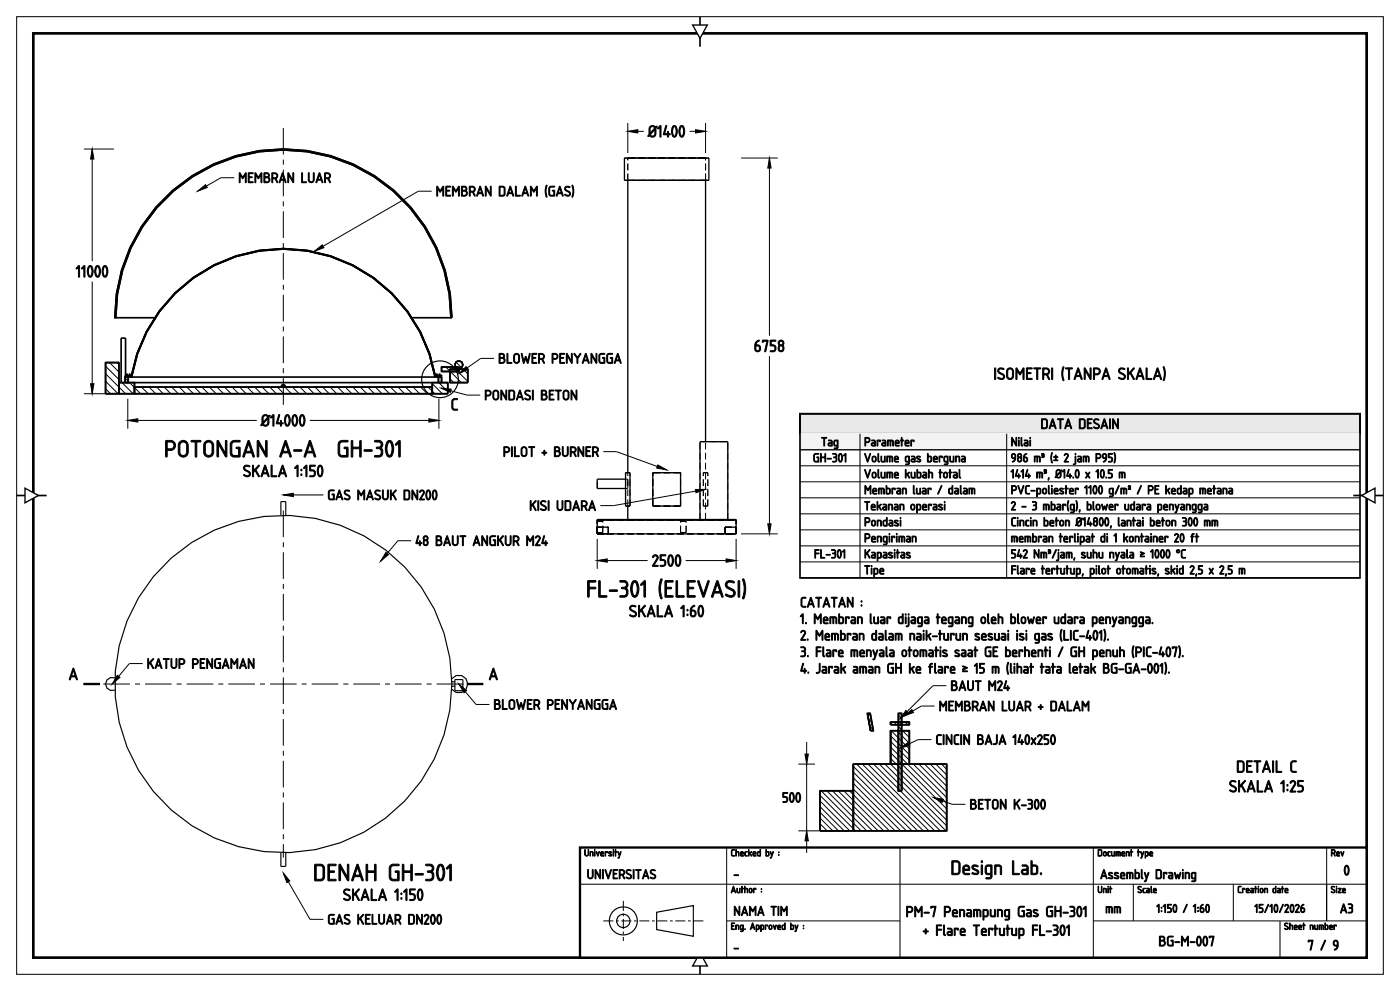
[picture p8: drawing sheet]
<svg xmlns="http://www.w3.org/2000/svg" width="420mm" height="297mm" viewBox="0 0 420 297" stroke-linecap="round" stroke-linejoin="round" font-family="sans-serif">
<path d="M5 5h410v287h-410z" fill="none" stroke="#000" stroke-width=".3"/>
<path d="M10 10h400v277h-400z" fill="none" stroke="#000" stroke-width=".8" stroke-linecap="butt"/>
<path d="M210 5v9" fill="none" stroke="#000" stroke-width=".5"/>
<path d="M207.8 7.5h4.4l-2.2 4z" fill="#fff" stroke="#000" stroke-width=".4"/>
<path d="M210 283v9" fill="none" stroke="#000" stroke-width=".5"/>
<path d="M210 285.5l2.2 4h-4.4z" fill="#fff" stroke="#000" stroke-width=".4"/>
<path d="M5 148.5h9" fill="none" stroke="#000" stroke-width=".5"/>
<path d="M7.5 146.3l4 2.2-4 2.2z" fill="#fff" stroke="#000" stroke-width=".4"/>
<path d="M406 148.5h9" fill="none" stroke="#000" stroke-width=".5"/>
<path d="M408.5 148.5l4-2.2v4.4z" fill="#fff" stroke="#000" stroke-width=".4"/>
<path d="M174 254h236v33h-236z" fill-rule="evenodd" fill="#fff"/>
<path d="M174 254h236v33h-236z" fill="none" stroke="#000" stroke-width=".7" stroke-linecap="butt"/>
<path d="M218 254v33M270 254v33M328 254v33M398 254v22M174 265h236M218 276h52M328 276h82M340 265v11M370 265v11M384 276v11" fill="none" stroke="#000" stroke-width=".3"/>
<g fill="none" stroke="#000" stroke-width=".35">
<path d="M197 273.4l11-2v9.2l-11-2z"/>
<circle cx="187" cy="276" r="4.2"/>
<circle cx="187" cy="276" r="2"/>
</g>
<path d="M181 276h30M187 270v12" fill="none" stroke="#000" stroke-width=".3" stroke-dasharray="3 .8 .8 .8" stroke-linecap="butt"/>
<path d="M240 124h168v6h-168z" fill-rule="evenodd" fill="#e9e9e9"/>
<path d="M240 124h168v6h-168z" fill="none" stroke="#000" stroke-width=".5"/>
<path d="M240 130h168v4.8h-168z" fill-rule="evenodd" fill="#f3f3f3"/>
<g fill="none" stroke="#000" stroke-width=".4">
<path d="M187.3 47.4h25.4v6.6h-25.4zM188.3 54v87.7M211.7 54v78.4M240 134.8h168M179.2 155.7h41.6v4.3h-41.6zM179.2 155.8h41.6M179.2 158h3.3v2M187.7 143.6h-8.5v2.8h8.5M187.7 141.7h1.3v10h-1.3zM188.3 151.7v4M195.8 141.7h8.4v10h-8.4zM210 155.7v-23.3h8.3v23.3"/>
<path d="M220.8 158h-3.3v2"/>
</g>
<g fill="none" stroke="#000" stroke-width=".3">
<path d="M25.2 44.7h9M27.7 44.7v33.6M72.4 46.4l.2 .2M74.2 46l.3 .2M76.1 45.6l.2 .2M78 45.2l.2 .2M80.1 45l.2 .3M82.2 44.9l.3 .2M84.3 44.7l.3 .3M86.6 44.8l.3 .3M89.1 45l.3 .2M91.5 45.1l.3 .3"/>
<path d="M94.3 45.6l.3 .4M97.2 46.3l.3 .3M100.3 47.1l.4 .5M103.9 48.4l.4 .5M108.1 50.4l.6 .6M113.6 53.7l1.3 1.3M101.4 77.6l.2 .3M105.2 79.2l.3 .2M125.2 65.3l1.4 1.3M129.2 71.5l.7 .7M131.3 75.9l.5 .4M132.7 79.5l.4 .4"/>
<path d="M27.7 84.4v33.6M34.5 94.5l.2 .2M34.6 92.3l.3 .3M34.8 90.2l.2 .3M35 88.1l.2 .3M35.3 86.3l.3 .2M35.7 84.4l.3 .2M36.2 82.5l.2 .3M110.6 82.4l.4 .4M123 94.7l.4 .4M133.6 82.7l.4 .3M134.2 85.6l.4 .3"/>
<path d="M134.8 88.4l.3 .3M135 90.9l.3 .2M135.2 93.3l.2 .3M25.2 118h9M31.7 109.7l4 4M31.7 112l6 6M31.7 114.3l3.7 3.7M31.7 116.5l1.4 1.5M32.9 108.7l2.8 2.8M35.1 108.7l.6 .5M36.6 114.7l3.3 3.3M37.5 113.3l1 1"/>
<path d="M38.3 119.5v9M38.9 114.7l3.3 3.3M42.5 116l2 2M44.7 116l2 2M47 116l2 2M49.2 116l2 2M51.5 116l2 2M53.8 116l2 2M56 116l2 2M58.3 116l2 2M60.6 116l2 2M62.8 116l2 2"/>
<path d="M65.1 116l2 2M67.4 116l2 2M69.6 116l2 2M71.9 116l2 2M74.1 116l2 2M76.4 116l2 2M78.7 116l2 2M80.9 116l2 2M83.2 116l2 2M85.5 116l2 2M87.7 116l2 2M90 116l2 2"/>
<path d="M92.2 116l2 2M94.5 116l2 2M96.8 116l2 2M99 116l2 2M101.3 116l2 2M103.6 116l2 2M105.8 116l2 2M108.1 116l2 2M110.3 116l2 2M112.6 116l2 2M114.9 116l2 2M117.1 116l2 2"/>
<path d="M119.4 116l2 2M121.7 116l2 2M123.9 116l2 2M126.2 116l2 2M126.3 100.3l.3 .2M128 104.2l.2 .3M128.4 116l2 2M129.7 115l3 3M131.6 114.7l2.7 2.7M131.7 119.5v9M132.2 113l.3 .2M132.5 111l.3 .3"/>
<path d="M133.8 110l1.2 1.2M133.9 114.7l.4 .4M135 113.5l1.2 1.2M135.1 111.3l3.3 3.4M136 110l4.3 4.3M136.8 108.5l1.7 1.7M139 110.7l1.3 1.3M38.3 126h38.7M93 126h38.7M240 139.6h168M258 130v43.2M302 130v43.2"/>
<path d="M240 144.4h168M240 149.2h168M240 154h168M240 158.8h168M240 163.6h168M240 168.4h168M240 173.2h168M260.5 213.8l.7 .7M260.6 215.6l1 1M260.9 217.7l1 1M267.4 219l5.4 5.4M268.2 216.4l.8 .8"/>
<path d="M269.1 219l3.7 3.7M269.5 214.4l1 .9M269.5 216.1l1 .9M269.5 217.8l1 .9M270.8 219l2 2M271.6 216.4l.8 .8M272.5 219l.3 .3M246 238.4l10.6 10.6M246.3 237l12 12M248 237l12 12M249.7 237l12 12M251.4 237l12 12"/>
<path d="M253.1 237l12 12M254.8 237l12 12M256 229.7l19.3 19.3M256 231.4l17.6 17.6M256 233.1l15.9 15.9M256 234.8l14.2 14.2M256 236.5l12.5 12.5M257 229l20 20M258.7 229l20 20M260.4 229l20 20M262.1 229l20 20M263.8 229l20 20"/>
<path d="M265.5 229l18.5 18.5M267.2 229l16.8 16.8M267.2 220.5l5.6 5.6M267.2 222.2l5.6 5.6M267.2 223.9l16.8 16.8M267.2 225.6l3.3 3.3M267.2 227.3l16.8 16.8M270.6 229l13.4 13.4M274 229l10 10M275.7 229l8.3 8.3M277.4 229l6.6 6.6M279.1 229l4.9 4.9"/>
<path d="M280.8 229l3.2 3.2M282.5 229l1.5 1.5M246 240.1l8.9 8.9M246 241.8l7.2 7.2M246 243.5l5.5 5.5M246 245.2l3.8 3.8M246 246.8l2.2 2.2M246 248.5l.5 .5"/>
</g>
<g fill="none" stroke="#000" stroke-width=".5">
<path d="M51.9 57a50.6 50.6 0 0 1 54.1-7.8 50.6 50.6 0 0 1 29.6 46h-.3a50.3 50.3 0 0 0-50.3-50.3 50.3 50.3 0 0 0-50.3 50.3h-.3a50.6 50.6 0 0 1 17.5-38.2zM34.7 95.2h-.3a50.6 50.6 0 0 1 50.6-50.5 50.6 50.6 0 0 1 50.6 50.5M34.7 95.2a50.3 50.3 0 0 1 50.3-50.3 50.3 50.3 0 0 1 50.3 50.3M34.7 95.2h11.7M52.5 87.8a46.3 46.3 0 0 1 78.2 25.2 46.4 46.4 0 0 0-45.7-38.4 46.4 46.4 0 0 0-45.7 38.4 46.3 46.3 0 0 1 13.2-25.2zM123.6 95.2h11.7M135.3 95.2h.3M31.7 108.7h4v9.3h-4zM31.7 118v-9.3h4v9.3M31.7 118h102.6M35.7 114.7h4.6v3.3h-4.6zM35.7 114.7h4.6"/>
<path d="M37.5 113h1v1.7h-1zM37.5 112.6l1 .1zM37.5 112.6l1 .1M37.5 112.6h1M37.7 112.6v-11.3h-1.4v13.4M37.7 112.7v.3M38 112.7v.3M38.1 112l-.1 .6M38.2 112v.6M38.2 112.7v.3M38.5 113h-1v1.7M38.5 112.6v.1"/>
<path d="M38.5 113v1.7M38.5 113h.8M38.5 112.7h.9M38.5 112.6h.9M38.8 112.7v.3M38.9 112l-.1 .6M39 112v.6M39 112.7v.3M39.3 113a46.3 46.3 0 0 1 45.7-38.5 46.3 46.3 0 0 1 45.7 38.5M39.3 113h.2M39.5 113a46.2 46.2 0 0 1 45.5-38.4 46.2 46.2 0 0 1 45.5 38.4M39.5 113h91"/>
<path d="M40.3 114.7h89.4M40.3 116h89.4v2h-89.4zM40.3 114.7v3.3M40.3 116h89.4M84.3 116l.3-.6h.8l.3 .6M129.7 114.7h4.6v3.3h-4.6zM129.7 114.7h4.6v3.3M129.7 114.7v3.3M130.5 113h.2M130.6 112.6h.9M130.6 112.7h.9M130.7 113h.8"/>
<path d="M131 112.7v.3M131.1 112l-.1 .6M131.2 112v.6M131.2 112.7v.3M131.5 113h1v1.7h-1zM131.5 112.6l1 .1zM131.5 113h1v1.7M131.5 112.6l1 .1M131.5 112.6v.1M131.5 113v1.7M131.5 112.7h1M131.8 112.7v.3"/>
<path d="M131.9 112l-.1 .6M132 112v.6M132 112.7v.3M132.5 110h4.2l1 .7h-2.7v.6h-2.5zM135 111.3h2.7v-.6h2.6v4h-5.3zM135 110.7h2.7v.6h-2.7zM135 110.7v4h5.3M135 110.7h5.3v4M136.7 110h1v.5zM136.9 108.4l.8-.3 .8 .4 .4 .8-.4 .9-.8 .3-1-.5-.2-.8zM136.9 108.4l.8-.3 .8 .4 .4 .8-.4 .9-.8 .3v-.5h-1l-.2-.8zM137.7 110h-5.2v1.3h5.2"/>
<path d="M137.7 110v1.3M240 124h168v49.2h-168zM260.2 213.8l.9 5.2M260.2 213.8h.9l.9 5.2h-.8zM267.2 216.4v.8M267.2 219v10M267.2 219h2.3v10h-2.3zM267.2 216.4h2.3v.8h-2.3zM267.2 216.4h5.6v.8h-5.6zM269.5 219h1v10h-1zM269.5 217.2h1v1.8h-1zM269.5 216.4h1v.8h-1z"/>
<path d="M269.5 213.8h1v2.6h-1zM269.5 213.8h1v23.2h-1zM270.5 219h2.3v10h-2.3zM270.5 216.4h2.3v.8h-2.3zM246 237h10v12h-10zM256 229h13.5v8h1v-8h13.5v20h-28zM256 237h-10v12M267.2 229v-10h5.6v10M269.5 229h1v8h-1zM246 249h38v-20h-28v20"/>
</g>
<g fill="none" stroke="#000" stroke-width=".35">
<path d="M84.3 154.4v-4.1h1.4v4.1M34.5 203.2l-1.3-.1-1.1 .7-.4 1.2 .4 1.2 1.1 .7 1.3-.1M135.5 203.4l1.4-.9h1.6l1.3 .9 .5 1.6-.5 1.6-1.3 .9h-1.6l-1.4-.9M135.6 204.3h.9M135.6 205.7h.9M138.9 203.7h-2.4v3.3h2.4M138.9 203.7v3.3M84.3 255.6v4.1h1.4v-4.1"/>
<circle cx="132" cy="113.7" r="5.5"/>
<circle cx="85" cy="205" r="50.6"/>
</g>
<path d="M85 121.3v-83.3M85 153v104M31 205h108" fill="none" stroke="#000" stroke-width=".3" stroke-dasharray="8 1.5 1.5 1.5" stroke-linecap="butt"/>
<g fill="none" stroke="#000" stroke-width=".3" stroke-dasharray="2 1" stroke-linecap="butt">
<path d="M188.3 47.4h23.4M188.3 54h23.4M188.3 54v-6.6M211.7 47.4h-23.4M211.7 54v-6.6M211.7 54h-23.4M212.7 47.4h-25.4M212.7 54h-25.4M210 132.4h8.3M179.2 160v-4.2M179.2 160h41.6M179.2 155.8h41.6"/>
<path d="M179.2 159.6v-3.4M179.2 159.6h1.6M179.2 156.2h1.6M179.2 155.8v-.1M179.2 155.7h41.6M179.2 160v-2M179.2 160h3.3M179.2 158h3.3M179.2 146.4v-2.8M180.8 159.6v-3.4M182.5 160v-2M187.7 151.7v-10"/>
<path d="M187.7 141.7h1.3M187.7 151.7h1.3M187.7 143.6h.6M187.7 146.4h.6M188.3 155.7h23.4M188.3 143.6v2.8M188.3 146.4v-2.8M188.3 151.7v-10M189 151.7v-10M195.8 151.7v-10M195.8 151.7h8.4M195.8 141.7h8.4"/>
<path d="M204.2 159.6v-3.4M204.2 159.6h1.6M204.2 156.2h1.6M204.2 151.7v-10M204.2 151.7h-8.4M204.2 141.7h-8.4M205.8 159.6v-3.4M210 155.7v-23.3M210 155.7h8.3M211 151.7v-10M211.7 155.7v-23.3M211.7 155.7h-23.4"/>
<path d="M212.3 151.7v-10M212.3 141.7h-1.3M212.3 151.7h-1.3M217.5 160v-2M217.5 160h3.3M217.5 158h3.3M218.3 155.7v-23.3M220.8 160v-4.2M220.8 155.8v-.1M220.8 160v-2"/>
</g>
<path d="M27.7 44.7l.5 3h-1zM27.2 115h1l-.5 3zM38.3 126l3-.5v1zM128.7 125.5l3 .5-3 .5z" fill="#000" stroke="#000" stroke-width=".3"/>
<path d="M21.9 78.8h11.5v5.1h-11.5z" fill-rule="evenodd" fill="#fff"/>
<path d="M25 205h5M140 205h5" fill="none" stroke="#000" stroke-width=".7" stroke-linecap="butt"/>
<g fill="none" stroke="#000" stroke-width=".3">
<path d="M222.3 47.4h11M230.8 47.4v53.2M230.8 106.7v53.3M85 148.3h12M222.3 160h11M123.4 162.1h-4l-5.2 6.1M179.2 161.5v9M179.2 168h15.1M205.7 168h15.1M220.8 161.5v9M42.8 198.9h-4l-5.1 6.1M137.7 205l5.1 6.1h4"/>
<path d="M280.4 211.6h-4l-5.2 3M283.9 205.5h-4l-9.9 9.9M239.5 229h5M242 222.4v33.2M279.4 221.7h-4l-5.4 2.5M280 239l5.6 2.1h4M239.5 249h15M85 261.7l8 13.8h4"/>
</g>
<g fill="#000" stroke="#000" stroke-width=".3">
<path d="M230.8 47.4l.5 3h-1zM85 148.3l3-.5v1zM230.3 157h1l-.5 3zM115.8 165.6l.7 .6-2.3 2zM179.2 168l3-.5v1zM217.8 167.5l3 .5-3 .5zM35.2 202.4l.8 .6-2.3 2zM137.7 205l2.3 2-.8 .6zM271.8 212.9l.7 .7-2.5 1.8zM271.2 214.6l2.3-1.9 .5 .8zM241.5 226h1l-.5 3zM270 224.2l2.5-1.7 .4 .9z"/>
<path d="M280 239l3 .6-.4 .9zM242 249l.5 3h-1zM85 261.7l1.9 2.3-.8 .5z"/>
</g>
<path d="M225.3 101.1h11v5.1h-11z" fill-rule="evenodd" fill="#fff"/>
<path d="M188.3 36.9v9M188.3 39.4h4.8M206.9 39.4h4.8M211.7 36.9v9M70.3 53.3h-4l-7 4M129.5 57.3h-4l-31.2 18M132.3 116.3l7.8 2.1h4M148.2 107.4h-4l-6.5 4.6M181 135.4h4l15 5.4M211.7 146.7l-27.6 4.8h-4" fill="none" stroke="#000" stroke-width=".3"/>
<path d="M188.3 39.4l3-.5v1zM208.7 38.9l3 .5-3 .5zM59.3 57.3l2.4-2 .5 .9zM94.3 75.3l2.4-1.9 .5 .8zM132.3 116.3l3.1 .3-.3 1zM137.7 112l2.1-2.1 .6 .8zM197.4 139.3l2.6 1.5-3-.5zM208.6 146.7h3.1l-2.9 1z" fill="#000" stroke="#000" stroke-width=".3"/>
<g font-size="6.8">
<text x="49.2" y="137">POTONGAN A-A</text>
<text x="100.9" y="137">GH-301</text>
<text x="175.8" y="179">FL-301 (ELEVASI)</text>
<text x="93.9" y="264">DENAH GH-301</text>
</g>
<text font-size="5.7" x="285.1" y="262.2">Design Lab.</text>
<g font-size="4.7">
<text x="194.3" y="41.1">Ø1400</text>
<text x="22.7" y="83.1">11000</text>
<text x="226.1" y="105.4">6758</text>
<text x="298" y="113.8">ISOMETRI (TANPA SKALA)</text>
<text x="135.2" y="123">C</text>
<text x="78.2" y="127.7">Ø14000</text>
<text x="72.8" y="142.9">SKALA 1:150</text>
<text x="195.5" y="169.7">2500</text>
<text x="188.6" y="184.9">SKALA 1:60</text>
<text x="20.5" y="203.8">A</text>
<text x="146.5" y="203.8">A</text>
<text x="370.8" y="231.5">DETAIL C</text>
<text x="368.6" y="237.4">SKALA 1:25</text>
<text x="102.8" y="269.9">SKALA 1:150</text>
</g>
<g font-size="4.3">
<text x="271.7" y="274.8">PM-7 Penampung Gas GH-301</text>
<text x="276.7" y="280.4">+ Flare Tertutup FL-301</text>
</g>
<g font-size="4.1">
<text x="71.5" y="54.8">MEMBRAN LUAR</text>
<text x="130.7" y="58.8">MEMBRAN DALAM (GAS)</text>
<text x="149.4" y="108.9">BLOWER PENYANGGA</text>
<text x="145.3" y="119.9">PONDASI BETON</text>
<text x="312.1" y="128.5">DATA DESAIN</text>
<text x="150.8" y="136.9">PILOT + BURNER</text>
<text x="98.2" y="149.8">GAS MASUK DN200</text>
<text x="158.8" y="153">KISI UDARA</text>
<text x="124.6" y="163.6">48 BAUT ANGKUR M24</text>
<text x="240" y="182">CATATAN :</text>
<text x="240" y="186.9">1. Membran luar dijaga tegang oleh blower udara penyangga.</text>
<text x="240" y="191.9">2. Membran dalam naik-turun sesuai isi gas (LIC-401).</text>
<text x="240" y="196.8">3. Flare menyala otomatis saat GE berhenti / GH penuh (PIC-407).</text>
<text x="44" y="200.4">KATUP PENGAMAN</text>
<text x="240" y="201.8">4. Jarak aman GH ke flare ≥ 15 m (lihat tata letak BG-GA-001).</text>
<text x="285.1" y="207">BAUT M24</text>
<text x="148" y="212.6">BLOWER PENYANGGA</text>
<text x="281.6" y="213.1">MEMBRAN LUAR + DALAM</text>
<text x="280.6" y="223.2">CINCIN BAJA 140x250</text>
<text x="234.6" y="240.5">500</text>
<text x="290.8" y="242.6">BETON K-300</text>
<text x="403" y="262.3">0</text>
<text x="98.2" y="277">GAS KELUAR DN200</text>
<text x="347.5" y="283.6">BG-M-007</text>
<text x="392.2" y="284.8">7 / 9</text>
</g>
<g font-size="3.8">
<text x="176" y="263.4">UNIVERSITAS</text>
<text x="220" y="263.4">-</text>
<text x="330" y="263.4">Assembly Drawing</text>
<text x="220" y="274.4">NAMA TIM</text>
<text x="331.6" y="273.7">mm</text>
<text x="401.9" y="273.7">A3</text>
<text x="220" y="285.4">-</text>
</g>
<g font-size="3.5">
<text x="246.3" y="133.7">Tag</text>
<text x="259.2" y="133.7">Parameter</text>
<text x="303.2" y="133.7">Nilai</text>
<text x="243.8" y="138.5">GH-301</text>
<text x="259.2" y="138.5">Volume gas berguna</text>
<text x="259.2" y="143.3">Volume kubah total</text>
<text x="303.2" y="138.5">986 m³ (± 2 jam P95)</text>
<text x="303.2" y="143.3">1414 m³, Ø14.0 x 10.5 m</text>
<text x="259.2" y="148.1">Membran luar / dalam</text>
<text x="303.2" y="148.1">PVC-poliester 1100 g/m² / PE kedap metana</text>
<text x="259.2" y="152.9">Tekanan operasi</text>
<text x="303.2" y="152.9">2 - 3 mbar(g), blower udara penyangga</text>
<text x="259.2" y="157.7">Pondasi</text>
<text x="303.2" y="157.7">Cincin beton Ø14800, lantai beton 300 mm</text>
<text x="244.2" y="167.3">FL-301</text>
<text x="259.2" y="162.5">Pengiriman</text>
<text x="259.2" y="167.3">Kapasitas</text>
<text x="303.2" y="162.5">membran terlipat di 1 kontainer 20 ft</text>
<text x="303.2" y="167.3">542 Nm³/jam, suhu nyala ≥ 1000 °C</text>
<text x="259.2" y="172.1">Tipe</text>
<text x="303.2" y="172.1">Flare tertutup, pilot otomatis, skid 2,5 x 2,5 m</text>
</g>
<g font-size="3.4">
<text x="346.9" y="273.5">1:150 / 1:60</text>
<text x="376.3" y="273.5">15/10/2026</text>
</g>
<g font-size="2.7">
<text x="175.2" y="256.6">University</text>
<text x="219.2" y="256.6">Checked by :</text>
<text x="329.2" y="256.6">Document type</text>
<text x="399.2" y="256.6">Rev</text>
<text x="219.2" y="267.6">Author :</text>
<text x="329.2" y="267.6">Unit</text>
<text x="341.2" y="267.6">Scale</text>
<text x="371.2" y="267.6">Creation date</text>
<text x="399.2" y="267.6">Size</text>
<text x="219.2" y="278.6">Eng. Approved by :</text>
<text x="385.2" y="278.6">Sheet number</text>
</g>
</svg>
